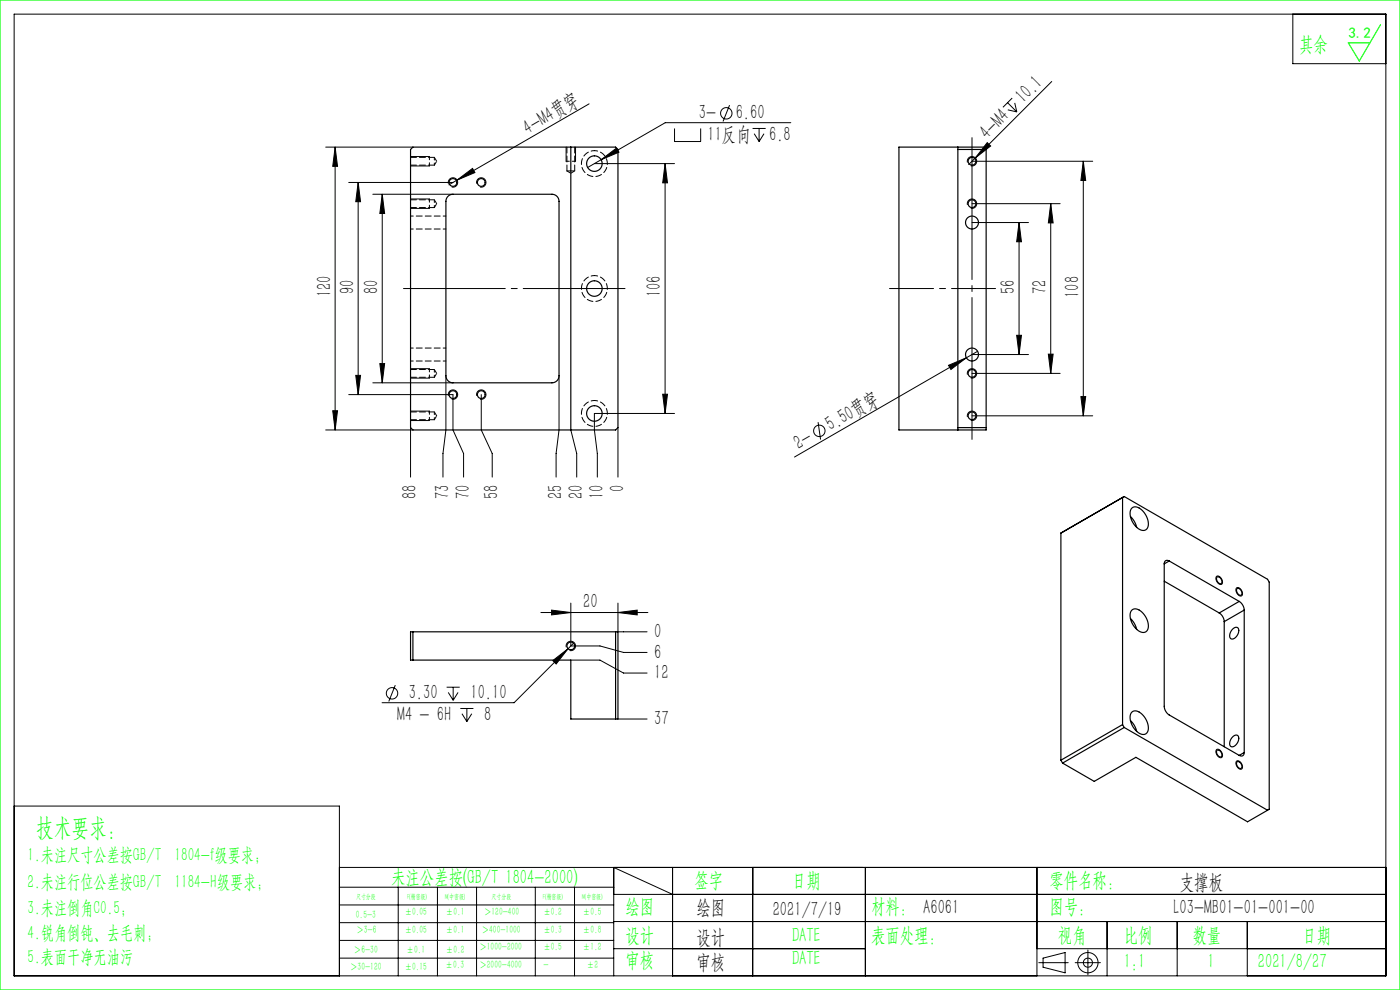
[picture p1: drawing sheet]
<svg xmlns="http://www.w3.org/2000/svg" width="297mm" height="210mm" viewBox="0 0 297 210" stroke-linecap="round" stroke-linejoin="round" font-family="sans-serif">
<g fill="none" stroke="#000" stroke-width=".21">
<path d="M3 3h291v204h-291zM223.1 17.3l-17.6 17.6M274.3 3v10.5h19.7M69.1 31.2h18.5M71.1 31.2l.5 4.1h-1zM71.1 31.2v60M74 38.7h22.1M76 38.7v45M76 38.7l.5 4.1h-1zM87.1 33.2h4M87.1 35.2h4M95.1 39a1 1 0 0 1 .9-1.3 1 1 0 0 1 1.1 1.1 1 1 0 0 1-1.3 .9"/>
<path d="M97 38.2l3.2-2.5 .5 .9zM97 38.2l-1.8 1M101.1 39a1 1 0 0 1 .9-1.3 1 1 0 0 1 1.1 1.1 1 1 0 0 1-1.3 .9M120.1 31.2v3M122.1 31.2v3M125 22l-28 16.2M126.1 34.7h17M127.5 33.9l3.3-2.5 .5 .9zM127.5 33.9l-2.8 1.6M141.1 34.7l.5 4.1h-1zM141.1 34.7v53M143.1 27.2v2.8h5.5v-2.8"/>
<path d="M154.8 22.3l-1.4 3.5M159.7 27.2h2.7M160 28.4l1 1.6M161 27.2v2.8M162.1 28.4l-1.1 1.6M167.8 26h-26.7l-13.6 7.9M205.2 34.5a1 1 0 0 1 .9-1.3 1 1 0 0 1 1.1 1.1 1 1 0 0 1-1.3 .9M206.2 34.2h25.6M209.4 30.3l.8 .7-3.3 2.5zM213.7 21.8l2 1.9M213.8 23.3l1.9 .4M214.7 20.8l-1.9 2"/>
<path d="M215.3 21.8l.4 1.9M229.8 34.2l.5 4.1h-1zM229.8 34.2v54M79.1 41.2h17M81.1 41.2l.5 4.1h-1zM81.1 41.2v40M87.1 42.2h4M87.1 44.2h4M205.2 43.5a1 1 0 0 1 .9-1.3 1 1 0 0 1 1.1 1.1 1 1 0 0 1-1.3 .9M206.2 47.2h12M206.2 43.2h18.7M216.2 47.2l.5 4.1h-1z"/>
<path d="M216.2 47.2v28M222.9 43.2l.5 4.1h-1zM222.9 43.2v36M75.5 79.6h1l-.5 4.1zM80.6 77.1h1l-.5 4.1zM87.1 78.2h4M94.6 79.7v11.5l-.6 5v5M118.6 79.7v11.5l-.6 5v5M201.2 77.5l3.8-1.6-3.3 2.5zM205 75.9l-36.5 21M205.2 79.5a1 1 0 0 1 .9-1.3 1 1 0 0 1 1.1 1.1 1 1 0 0 1-1.3 .9M206.2 75.2h12"/>
<path d="M206.2 79.2h18.7M207.4 74.5l-2.4 1.4M215.7 71.1h1l-.5 4.1zM222.4 75.1h1l-.5 4.1zM69.1 91.2h18.5M70.6 87.1h1l-.5 4.1zM74 83.7h22.1v7.5l2.2 5v5M79.1 81.2h17M87.1 80.2h4M87.1 87.2h4M87.1 89.2h4M87.1 90.7v10.5"/>
<path d="M95.1 84a1 1 0 0 1 .9-1.3 1 1 0 0 1 1.1 1.1 1 1 0 0 1-1.3 .9M101.1 84a1 1 0 0 1 .9-1.3 1 1 0 0 1 1.1 1.1 1 1 0 0 1-1.3 .9M102.1 83.7v7.5l2.3 5v5M121.1 91.2l1.2 5v5M131.1 90.7v10.5M140.6 83.6h1l-.5 4.1zM143.1 87.7h-17v3.5l.6 5v5M173.5 89.5l.6 3.7M205.2 88.5a1 1 0 0 1 .9-1.3 1 1 0 0 1 1.1 1.1 1 1 0 0 1-1.3 .9M206.2 88.2h25.6M229.3 84.1h1l-.5 4.1zM114.7 129.9h22.7"/>
<path d="M117 129.4l4.1 .5-4.1 .5zM120.1 137.3a1 1 0 0 1 .9-1.3 1 1 0 0 1 1.1 1.1 1 1 0 0 1-1.3 .9M121.1 127.9v9.1h6.2l5 1.4h5M121.7 136.4l-12.6 12.7h-28M131.1 129.9l4.1-.5v1zM131.1 127.9v6.1h6.2M258.1 122.3a1.07 1.07 0 0 1 1.2 1.3v.2a.84 .84 0 0 1-1.3-.8zM262.3 124.7a1.07 1.07 0 0 1 1.3 1.4l-.1 .1a.84 .84 0 0 1-1.3-.7zM83.9 145.3l-1.4 3.5M94.8 145.8h2.7M95.1 146.9l1 1.6M96.1 145.8v2.7"/>
<path d="M97.2 146.9l-1.1 1.6M97.7 150.3h2.7M98 151.4l1 1.7M99 150.3v2.8M100.1 151.4l-1.1 1.7M117.3 140.1l3.2-2.5-2.5 3.2zM121.1 140h6.2l5 2.8h5M131.1 152.5h6.2M258.1 159a1.07 1.07 0 0 1 1.2 1.3v.2a.84 .84 0 0 1-1.3-.7zM3 171h69v36M262.3 161.5a1.07 1.07 0 0 1 1.3 1.3l-.1 .2a.84 .84 0 0 1-1.3-.8zM72 184h222"/>
<path d="M72 188.2h58.2M72 192h58.2M72 195.7h58.2M72 199.5h58.2M84.5 188.2v18.8M92.8 188.2v18.8M101.1 188.2v18.8M113.6 188.2v18.8M121.9 188.2v18.8M130.2 189.7h163.8M130.2 195.5h163.8M142.7 189.7l-12.5-5.7v23"/>
<path d="M142.7 184v23M159.7 184v23M183.6 184v23M220 184v23M234.9 195.5v11.5M249.7 195.5v11.5M264.6 195.5v11.5M72 203.2h58.2M130.2 201.2h53.4M220 201.2h74M220.4 204.2h6.2M221.3 203.2l4.7-1.1v4.3l-4.7-1.2z"/>
<path d="M228.1 204.2h5.3M230.8 201.5v5.3"/>
<circle cx="154.1" cy="24" r="1.21"/>
<circle cx="173.8" cy="91.4" r="1.21"/>
<circle cx="83.2" cy="147.1" r="1.21"/>
<circle cx="230.8" cy="204.2" r="2.15"/>
<circle cx="230.8" cy="204.2" r=".96"/>
</g>
<path d="M188.7 61.2h22.5" fill="none" stroke="#000" stroke-width=".21" stroke-dasharray="30.5 1.3 1.3 1.3" stroke-dashoffset="21.1"/>
<path d="M206.2 29.2v64" fill="none" stroke="#000" stroke-width=".21" stroke-dasharray="30.5 1.3 1.3 1.3" stroke-dashoffset=".4"/>
<path d="M132.6 61.2h-47" fill="none" stroke="#000" stroke-width=".21" stroke-dasharray="30.5 1.3 1.3 1.3" stroke-dashoffset="8.9"/>
<path d="M0 0h297v210h-297zM292.9 5.2l-4.5 7.7-2.4-3.8h4.6" fill="none" stroke="#0f0" stroke-width=".25"/>
<path d="M91.1 35.2v-2M120.1 34.2h2M126.1 32a2.75 2.75 0 0 1 2.4 4 2.75 2.75 0 0 1-4.6 .3 2.75 2.75 0 0 1 1.8-4.3h.4M91.1 44.2v-2M126.1 58.5a2.75 2.75 0 0 1 2.4 4 2.75 2.75 0 0 1-4.6 .3 2.75 2.75 0 0 1 1.8-4.3h.4M91.1 80.2v-2M91.1 89.2v-2M126.1 85a2.75 2.75 0 0 1 2.4 4 2.75 2.75 0 0 1-4.6 .3 2.75 2.75 0 0 1 1.8-4.3h.4" fill="none" stroke="#000" stroke-width=".21" stroke-dasharray="1.3 .6" stroke-dashoffset=".6"/>
<g fill="#000">
<path d="M97 38.2l3.2-2.5 .5 .9zM209.4 30.3l.8 .7-3.3 2.5zM201.2 77.5l3.8-1.6-3.3 2.5z"/>
<path d="M127.5 33.9l3.8-1.6-.5-.9zM117.3 140.1l.7 .7 2.5-3.2z"/>
<path d="M81.1 41.2l.5 4.1h-1zM80.6 77.1h1l-.5 4.1zM141.1 34.7l.5 4.1h-1zM140.6 83.6h1l-.5 4.1zM76 38.7l.5 4.1h-1zM75.5 79.6h1l-.5 4.1zM71.1 31.2l.5 4.1h-1zM70.6 87.1h1l-.5 4.1zM216.2 47.2l.5 4.1h-1zM215.7 71.1h1l-.5 4.1zM222.9 43.2l.5 4.1h-1zM222.4 75.1h1l-.5 4.1zM229.8 34.2l.5 4.1h-1zM229.3 84.1h1l-.5 4.1z"/>
<path d="M131.1 129.9l4.1-.5v1zM117 129.4l4.1 .5-4.1 .5z"/>
</g>
<g fill="none" stroke="#000" stroke-width=".25">
<path d="M87.6 31.2h43l.5 .5v59l-.5 .5h-43l-.5-.5v-59zM121.1 31.2v60M190.7 31.2h18.5v60h-18.5zM203.2 31.7h6M203.2 31.2v60M95 41.6l.5-.3 .6-.1h21a1.5 1.5 0 0 1 1.5 1.5v37a1.5 1.5 0 0 1-1.5 1.5h-21a1.5 1.5 0 0 1-1.5-1.5v-37l.1-.6zM203.2 90.7h6M238.5 105.3l30.4 17.6 .4 .6v48.2l-.4 .2M238.5 105.3l-.4 .2v48.2M238.5 105.3l-13.4 7.8v48.2M239.8 109.6a4.6 4.6 0 0 1 1.3 2.3M240.1 107.8a1.98 1.98 0 0 1 2.7 1 2.85 2.85 0 0 1 .3 3.6 2.19 2.19 0 0 1-2.7-1.4 2.81 2.81 0 0 1-.3-3.2z"/>
<path d="M247 119.6v30.2a2.34 2.34 0 0 0 1 1.9l14.9 8.5M248 119a.65 .65 0 0 0-.7-.1 .65 .65 0 0 0-.3 .7M248 119l14.9 8.6M248 119l-1 .6M87.1 134h44v18.5h-10v-12.5h-34zM87.6 134v6M130.6 134v18.5M239.8 131.2a4.6 4.6 0 0 1 1.3 2.3M240.1 129.4a1.98 1.98 0 0 1 2.7 1.1 2.85 2.85 0 0 1 .3 3.5 2.19 2.19 0 0 1-2.7-1.3 2.81 2.81 0 0 1-.3-3.3zM247 123.3l11.6 6.7M258.2 122.4a.88 .88 0 0 1 .9 .5 .88 .88 0 0 1-.1 .9 1.02 1.02 0 0 1-.8-1.4zM258.6 130a2.34 2.34 0 0 1 1.1 1.9"/>
<path d="M259.7 131.9v26.5M261.5 133.5a.75 .75 0 0 1 1.1-.4 .75 .75 0 0 1 .1 1.2 1.23 1.23 0 0 1-1.7 1.1 1.71 1.71 0 0 1 .5-1.9zM262.5 124.8a.88 .88 0 0 1 .8 .5 .88 .88 0 0 1-.1 1 1.02 1.02 0 0 1-.7-1.5zM262.9 127.6a2.34 2.34 0 0 1 1.1 1.8M262.9 127.6l-4.3 2.4M264 129.4v30.2M264 129.4l-4.3 2.5M238.1 153.7l.4 .6M238.1 153.7l-13 7.6M238.5 154.3l30.4 17.6M238.5 154.3l-13.1 7.6M239.8 152.8a4.6 4.6 0 0 1 1.3 2.3"/>
<path d="M240.1 151a1.98 1.98 0 0 1 2.7 1.1 2.85 2.85 0 0 1 .3 3.5 2.19 2.19 0 0 1-2.7-1.3 2.81 2.81 0 0 1-.3-3.3zM258.2 159.1a.88 .88 0 0 1 .9 .5 .88 .88 0 0 1-.1 1 1.02 1.02 0 0 1-.8-1.5zM261.5 156.3a.75 .75 0 0 1 1.1-.3 .75 .75 0 0 1 .1 1.1 1.23 1.23 0 0 1-1.7 1.1 1.71 1.71 0 0 1 .5-1.9zM264 159.6a.65 .65 0 0 1-.4 .7 .65 .65 0 0 1-.7-.1M264 159.6l-1.1 .6M225.1 161.3l.3 .6M225.4 161.9l6.7 3.8 8.9-5.1 23.7 13.7 4.2-2.4M262.5 161.6a.88 .88 0 0 1 .8 .4 .88 .88 0 0 1-.1 1 1.02 1.02 0 0 1-.7-1.4z"/>
<circle cx="96.1" cy="38.7" r=".82"/>
<circle cx="102.1" cy="38.7" r=".82"/>
<circle cx="126.1" cy="34.7" r="1.65"/>
<circle cx="206.2" cy="34.2" r=".82"/>
<circle cx="206.2" cy="43.2" r=".82"/>
<circle cx="206.2" cy="47.2" r="1.38"/>
<circle cx="126.1" cy="61.2" r="1.65"/>
<circle cx="206.2" cy="75.2" r="1.38"/>
<circle cx="206.2" cy="79.2" r=".82"/>
<circle cx="96.1" cy="83.7" r=".82"/>
<circle cx="102.1" cy="83.7" r=".82"/>
<circle cx="126.1" cy="87.7" r="1.65"/>
<circle cx="206.2" cy="88.2" r=".82"/>
<circle cx="121.1" cy="137" r=".83"/>
</g>
<path d="M92.1 35v-1.6M92.1 44v-1.6M92.1 89v-1.6M92.1 80v-1.6" fill="none" stroke="#000" stroke-width=".21" stroke-dasharray="1.3 .6" stroke-dashoffset=".8"/>
<path d="M120.3 36.3h.8M121.1 36.3h.8" fill="none" stroke="#000" stroke-width=".21" stroke-dasharray="1.3 .6" stroke-dashoffset=".4"/>
<path d="M87.1 48.6h7.5M94.6 45.8h-7.5M87.1 76.6h7.5M94.6 73.8h-7.5" fill="none" stroke="#000" stroke-width=".21" stroke-dasharray="1.3 .6" stroke-dashoffset=".7"/>
<path d="M87.1 35h5M92.1 33.4h-5M120.3 31.2v5.1M121.9 36.3v-5.1M87.1 44h5M92.1 42.4h-5M92.1 78.4h-5M87.1 89h5M87.1 80h5M92.1 87.4h-5" fill="none" stroke="#000" stroke-width=".21" stroke-dasharray="1.3 .6"/>
<path d="M92.1 35l.5-.8M92.6 34.2l-.5-.8M120.3 36.3l.8 .5M121.1 36.8l.8-.5M92.1 44l.5-.8M92.6 43.2l-.5-.8M92.6 79.2l-.5-.8M92.1 80l.5-.8M92.1 89l.5-.8M92.6 88.2l-.5-.8" fill="none" stroke="#000" stroke-width=".21" stroke-dasharray="1.3 .6" stroke-dashoffset=".5"/>
<text font-size="5.4" fill="#0f0" x="7.7" y="177.2">技术要求：</text>
<g font-size="4.4" fill="#0f0">
<text x="275.6" y="10.8">其余</text>
<text x="83" y="187.5">未注公差按(GB/T 1804-2000)</text>
<text x="147.3" y="188">签字</text>
<text x="168" y="188">日期</text>
<text x="222.6" y="188">零件名称：</text>
<text x="132.7" y="193.6">绘图</text>
<text x="184.8" y="193.6">材料： A6061</text>
<text x="222.6" y="193.6">图号：</text>
<text x="132.7" y="199.8">设计</text>
<text x="168" y="199.8">DATE</text>
<text x="184.8" y="199.8">表面处理：</text>
<text x="224.4" y="199.8">视角</text>
<text x="238.4" y="199.8">比例</text>
<text x="253" y="199.8">数量</text>
<text x="276.3" y="199.8">日期</text>
<text x="132.7" y="205.1">审核</text>
<text x="168" y="204.6">DATE</text>
<text x="238.4" y="205.3">1:1</text>
<text x="256.2" y="205.3">1</text>
<text x="266.9" y="205.3">2021/8/27</text>
</g>
<g font-size="4.4">
<text x="217.1" y="22.1" transform="rotate(-45 217.1 22.1)">10.1</text>
<text x="112" y="28.5" transform="rotate(-30 112 28.5)">4-M4贯穿</text>
<text x="148.3" y="25.3">3-</text>
<text x="150.1" y="29.9">11反向</text>
<text x="156.1" y="25.3">6.60</text>
<text x="163.2" y="29.9">6.8</text>
<text x="209.5" y="29.7" transform="rotate(-45 209.5 29.7)">4-M4</text>
<text x="70.2" y="63.1" transform="rotate(-90 70.2 63.1)">120</text>
<text x="75.1" y="62.3" transform="rotate(-90 75.1 62.3)">90</text>
<text x="80.2" y="62.3" transform="rotate(-90 80.2 62.3)">80</text>
<text x="140.2" y="63.1" transform="rotate(-90 140.2 63.1)">106</text>
<text x="215.3" y="62.4" transform="rotate(-90 215.3 62.4)">56</text>
<text x="222" y="62.4" transform="rotate(-90 222 62.4)">72</text>
<text x="228.9" y="63.2" transform="rotate(-90 228.9 63.2)">108</text>
<text x="169.4" y="95.4" transform="rotate(-30 169.4 95.4)">2-</text>
<text x="176.2" y="91.5" transform="rotate(-30 176.2 91.5)">5.50贯穿</text>
<text x="88.4" y="105.8" transform="rotate(-90 88.4 105.8)">88</text>
<text x="95.3" y="105.8" transform="rotate(-90 95.3 105.8)">73</text>
<text x="99.6" y="105.8" transform="rotate(-90 99.6 105.8)">70</text>
<text x="105.7" y="105.8" transform="rotate(-90 105.7 105.8)">58</text>
<text x="119.3" y="105.8" transform="rotate(-90 119.3 105.8)">25</text>
<text x="123.6" y="105.8" transform="rotate(-90 123.6 105.8)">20</text>
<text x="128" y="105.8" transform="rotate(-90 128 105.8)">10</text>
<text x="132.4" y="104.3" transform="rotate(-90 132.4 104.3)">0</text>
<text x="123.7" y="129.1">20</text>
<text x="138.8" y="135.3">0</text>
<text x="138.8" y="139.7">6</text>
<text x="86.7" y="148.4">3.30</text>
<text x="99.8" y="148.4">10.10</text>
<text x="138.8" y="144.1">12</text>
<text x="84.3" y="152.9">M4 - 6H</text>
<text x="102.7" y="152.9">8</text>
<text x="138.8" y="153.8">37</text>
<text x="250.3" y="188.6">支撑板</text>
<text x="147.8" y="194">绘图</text>
<text x="163.9" y="194.3">2021/7/19</text>
<text x="249" y="194">L03-MB01-01-001-00</text>
<text x="147.8" y="200.2">设计</text>
<text x="147.8" y="205.5">审核</text>
</g>
<g font-size="4" fill="#0f0">
<text x="5.9" y="182.6">1.未注尺寸公差按GB/T 1804-f级要求；</text>
<text x="5.9" y="188.4">2.未注行位公差按GB/T 1184-H级要求；</text>
<text x="5.9" y="193.9">3.未注倒角C0.5；</text>
<text x="5.9" y="199.2">4.锐角倒钝、去毛刺；</text>
<text x="5.9" y="204.2">5.表面干净无油污</text>
</g>
<text font-size="3.2" fill="#0f0" x="286.1" y="8">3.2</text>
<g font-size="2.3" fill="#0f0">
<text x="75.5" y="194.7">0.5-3</text>
<text x="75.6" y="198">＞3-6</text>
<text x="85.9" y="194.2">±0.05</text>
<text x="85.9" y="198">±0.05</text>
<text x="94.6" y="194.2">±0.1</text>
<text x="94.6" y="198">±0.1</text>
<text x="102.2" y="198">＞400-1000</text>
<text x="102.7" y="194.2">＞120-400</text>
<text x="115.3" y="194.2">±0.2</text>
<text x="115.3" y="198">±0.3</text>
<text x="123.7" y="194.2">±0.5</text>
<text x="123.7" y="198">±0.8</text>
<text x="75.1" y="202.2">＞6-30</text>
<text x="86.3" y="202.2">±0.1</text>
<text x="94.6" y="202.2">±0.2</text>
<text x="101.7" y="201.6">＞1000-2000</text>
<text x="115.3" y="201.6">±0.5</text>
<text x="123.7" y="201.6">±1.2</text>
<text x="74.3" y="205.8">＞30-120</text>
<text x="85.9" y="205.8">±0.15</text>
<text x="94.5" y="205.4">±0.3</text>
<text x="101.7" y="205.4">＞2000-4000</text>
<text x="115.3" y="205.4">-</text>
<text x="124.5" y="205.4">±2</text>
</g>
<g font-size="1.5" fill="#0f0">
<text x="75.5" y="190.6">尺寸分段</text>
<text x="86.4" y="190.6">F(精密级)</text>
<text x="94.4" y="190.6">M(中密级)</text>
<text x="104.3" y="190.6">尺寸分段</text>
<text x="115.2" y="190.6">F(精密级)</text>
<text x="123.5" y="190.6">M(中密级)</text>
</g>
</svg>
